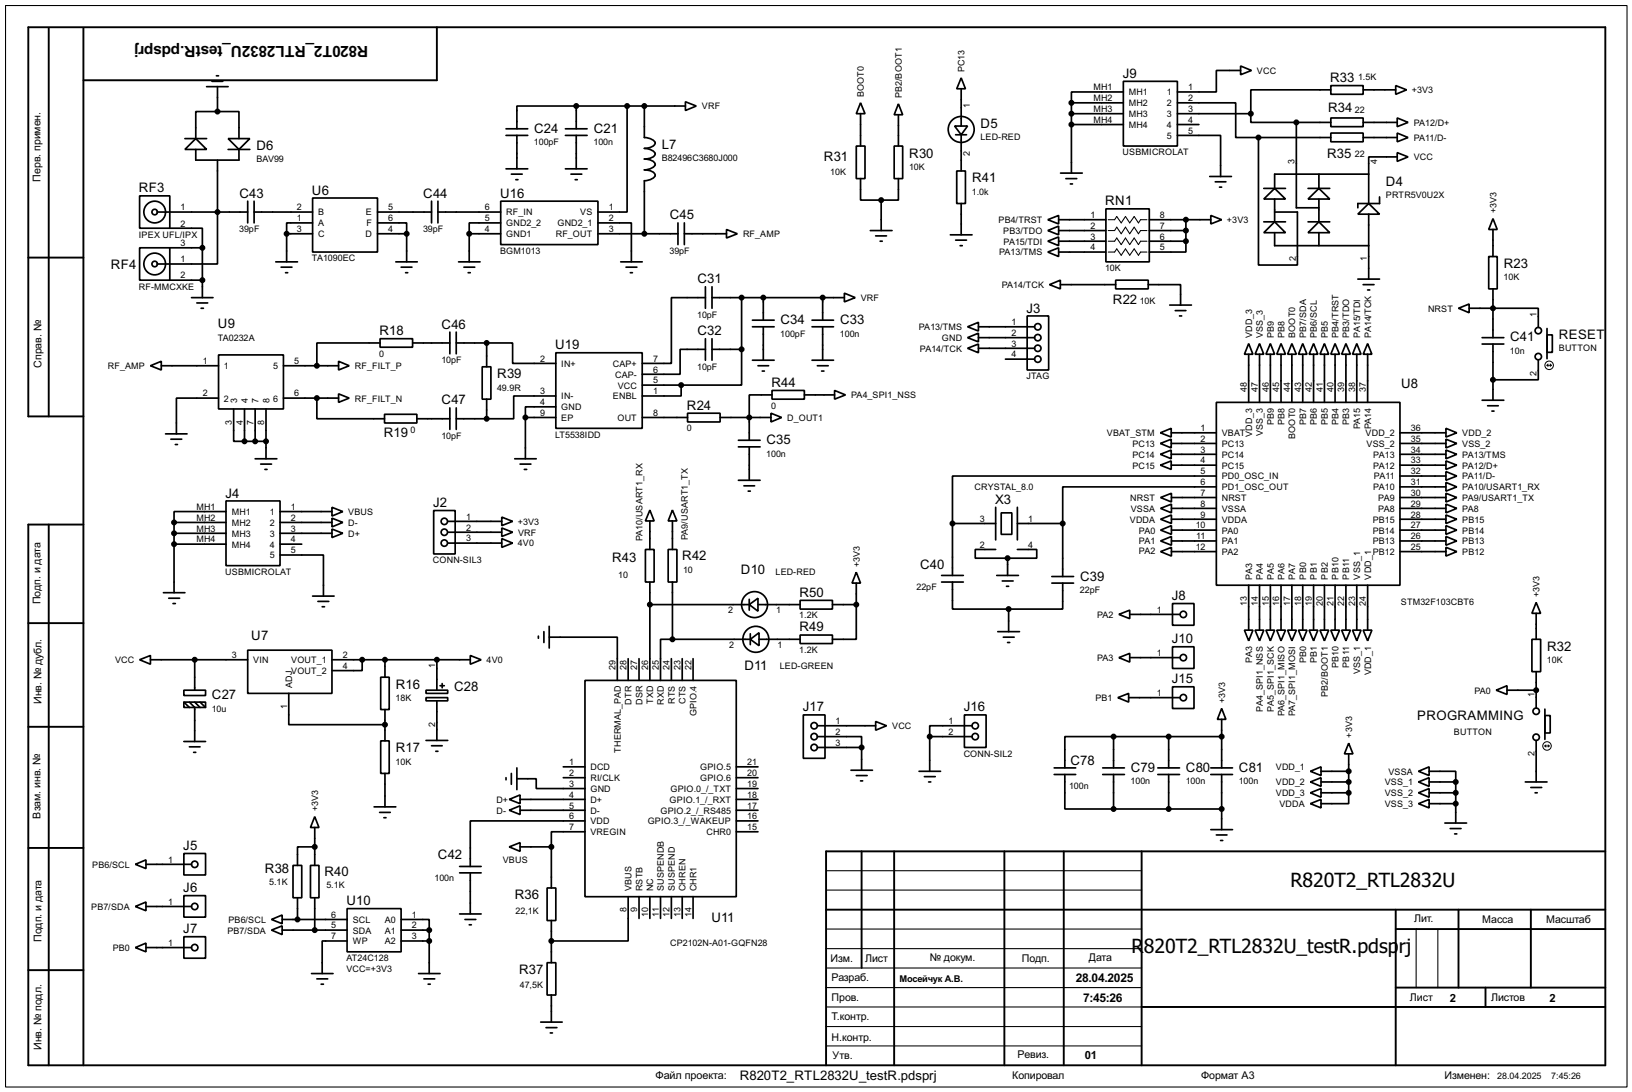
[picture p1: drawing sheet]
<svg xmlns="http://www.w3.org/2000/svg" width="383mm" height="256mm" viewBox="0 0 383 256" stroke-linecap="round" stroke-linejoin="round" font-family="sans-serif">
<g fill="none" stroke="#000" stroke-width=".25">
<path d="M1.3 1.3h381v254h-381zM260.4 51.6h1.5l.5-.7 1.1 1.5 1-1.5 1 1.5 1-1.5 1 1.5 .5-.8h1.5M260.4 54.2h1.5l.5-.8 1.1 1.5 1-1.5 1 1.5 1-1.5 1 1.5 .5-.7h1.5M260.4 56.7h1.5l.5-.8 1.1 1.6 1-1.6 1 1.6 1-1.6 1 1.6 .5-.8h1.5M260.4 59.2h1.5l.5-.7 1.1 1.5 1-1.5 1 1.5 1-1.5 1 1.5 .5-.8h1.5M194.1 218.2h74.2M194.1 209.1h74.2M194.1 204.5h74.2M332.8 218.2v13.8M337.9 218.2v13.8M194.1 222.8h74.2M194.1 232h74.2"/>
<path d="M194.1 236.5h74.2M194.1 227.4h74.2M194.1 241.1h74.2M194.1 245.7h74.2"/>
</g>
<g fill="none" stroke="#000" stroke-width=".45">
<path d="M11.5 6.7v91.1M19.6 6.7v243.5M102.7 6.4v12.5h-83.1M6.7 60.5h12.9M19.6 97.8h-12.9v-91.4h370.5v243.8h-370.5v-127h12.9M11.5 123.2v127M6.7 146.4h12.9M6.7 170.7h12.9M6.7 199.2h12.9M202.5 200v27.4M210.1 200v50.2M236 200v50.2"/>
<path d="M250 200v50.2M268.3 200v50.2M377.2 200h-183.1v50.2M194.1 213.7h183.1M328 213.7v36.5M328 218.2h49.2M342.7 213.7v18.3M359.7 213.7v18.3M6.7 227.9h12.9M268.3 236.5h108.9M328 232h49.2M349.1 232v4.5"/>
</g>
<g fill="none" stroke="#000" stroke-width=".4">
<path d="M49.8 19.1h2.6M50.9 17.8h.5M225.9 18.3l1 2.6h-2.1zM264 19.1h12.7v15.2h-12.7zM291.5 15.5l2.6 1.1-2.6 1zM291.5 16.6h-5.7v5h-9.1M43.5 32.6h5.1M46 32.6l2.6 2.5h-5.1zM46 35.1v2.5h10.2v-2.5M48.6 20.4h5M51.1 26.2h-5.1v6.4M51.1 26.2h5.1v6.4"/>
<path d="M51.1 37.6v24.4h-14.2M51.1 20.4v5.8M53.6 32.6h5.1l-2.5 2.5zM53.6 35.1h5.1M118.9 31.8h5.1M118.9 30.3h5.1M118.9 39.7h5.1M121.5 31.8v7.9M132.9 31.8h5.1M132.9 30.3h5.1M132.9 39.7h5.1M135.4 24.9h-13.9v5.4"/>
<path d="M135.4 24.9v5.4M135.4 31.8v7.9M135.4 24.9h25.7M147.4 24.9v24.9h-6.9M151.4 24.9v7.4a2.68 2.68 0 0 1 2.6 1.3 2.33 2.33 0 0 1-2.6 1.3 2.68 2.68 0 0 1 2.6 1.2 2.31 2.31 0 0 1-2.6 1.3 2.33 2.33 0 0 1 2.6 1.3 2.68 2.68 0 0 1-2.6 1.2 2.27 2.27 0 0 1 2.6 1.3 2.68 2.68 0 0 1-2.6 1.3v12.4M161.1 23.9l2.5 1-2.5 1.1zM201.2 34.3h2.1v7.7h-2.1zM202.2 24.2l1.1 2.5h-2.1zM202.2 26.7v7.6M210.1 34.3h2v7.7h-2zM211.1 24.4l1 2.6h-2zM211.1 27v7.3"/>
<path d="M224.3 29.6h3.1l-1.5 2.1zM224.6 31.7h2.5M225.9 20.9v8.7M225.9 31.7v8.5M251.8 24.2h12.2M251.8 24.2v16.5M251.8 26.7h12.2M251.8 29.3h12.2M264 21.6h-12.2v2.6M276.7 31.8h10.1v9.7M276.7 24.2h13.7v8.1h5.3M276.7 26.7h17.2"/>
<path d="M276.7 29.3h5M293.9 26.7v2.1h10.7M295.7 32.3v30h9.2v-12.5h-5.4M295.7 32.3h17M304.6 28.8h8.1M304.6 28.8v20h5.3M312.7 20.1h7.6v2.1h-7.6zM312.7 27.7h7.6v2.1h-7.6zM312.7 31.3h7.6v2h-7.6zM312.7 21.1h-18.8v5.6M320.3 21.1h7.7M320.3 28.8h8"/>
<path d="M320.3 32.3h8M328 20.1l2.5 1-2.5 1.1zM328.3 31.3l2.6 1-2.6 1zM328.3 27.7l2.6 1.1-2.6 1zM328.3 35.9l2.6 1-2.6 1zM328.3 36.9h-6.7v10.9M32.8 46h7.1v7.6h-7.1zM32.8 58.2h7.1v7.6h-7.1zM36.9 49.8h21.3M39.9 53.6h7.7v4.6M39.9 58.2h7.7M47.6 58.2v11.7"/>
<path d="M58.2 47.3v5.1M59.7 49.8h13.8M59.7 47.3v5.1M67.4 54.9h6.1M67.4 54.9v6.6M73.5 46.5h15.2v12.7h-15.2zM73.5 52.4h-6.1v2.5M88.7 52.4h6.9v2.5M88.7 49.8h12.7M88.7 54.9h6.9M95.6 54.9v6.6M101.4 47.3v5.1"/>
<path d="M102.9 49.8h14.8M102.9 47.3v5.1M110.3 54.9v6.6M110.3 54.9h7.4M117.7 47.3h22.8v10.2h-22.8zM117.7 52.4h-7.4v2.5M120.2 40.9h2.5M121.2 42.2h.5M134.2 40.9h2.5M135.2 42.2h.5M140.5 52.4h7.9v9.1M140.5 54.9h18.8"/>
<path d="M159.3 52.4v5.1M160.8 54.9h9.9M160.8 52.4v5.1M170.7 53.9l2.6 1-2.6 1zM202.2 42v5h4.9M204.5 54.2h5.1M205.8 55.4h2.5M206.8 56.7h.5M207.1 47v7.2M211.1 42v5h-4M223.3 55.2h5.1M224.6 56.4h2.5"/>
<path d="M224.8 40.2h2.1v7.6h-2.1zM225.6 57.7h.5M225.9 47.8v7.4M246.2 51.6l2.6-1v2zM246.2 56.7l2.6-1v2zM246.2 59.2l2.6-1v2.1zM246.2 54.2l2.6-1.1v2.1zM248.8 51.6h11.1M248.8 54.2h11.1M248.8 56.7h11.1M248.8 59.2h11.1M249.2 40.7h5.1"/>
<path d="M250.5 42h2.5M251.5 43.2h.5M259.9 49.1h10.2v12.4h-10.2zM270.1 51.6h14.4M270.1 54.2h8.6M270.1 56.7h8.6M278.7 56.7v2.5h-8.6M278.7 51.6v5.1M284.3 41.5h5.1M284.5 50.6l2.6 1-2.6 1zM285.6 42.7h2.5M286.6 44h.5"/>
<path d="M297 46.8l2.5-2.5 2.6 2.5zM297 52.1h5.1M297 44.3h5.1M299.5 52.1l2.6 2.6h-5.1zM299.5 46.8v5.1M299.5 54.7v3h22.1M307.4 46.8l2.5-2.5 2.6 2.5zM307.4 52.1h5.1M307.4 44.3h5.1M309.9 52.1l2.6 2.6h-5.1zM309.9 40.9v3.4M309.9 46.8v5.1"/>
<path d="M309.9 54.7v3M319.1 50.3l2.5-2.5 2.6 2.5zM321.6 50.3v15.3M321.6 40.9h-22.1v3.4M324.2 46.3v1.5h-5.1v1M350.8 51.4l1 2.5h-2zM350.8 53.9v6.4M39.9 65.8h7.7M45 69.9h5.1M46.3 71.2h2.5M47.3 72.4h.5M64.8 61.5h5.1"/>
<path d="M66.1 62.8h2.5M67.1 64.1h.5M89.3 79.6h7.7v2h-7.7zM93 61.5h5.1M94.3 62.8h2.5M95.3 64.1h.5M105.7 78v5.1M107.2 78v5.1M107.8 61.5h5M109 62.8h2.6M110 64.1h.5M145.9 61.5h5"/>
<path d="M147.1 62.8h2.6M148.1 64.1h.5M165.8 69.9h-8v15.5h-6.9M165.8 67.4v5M165.8 79.6v5M167.3 69.9h31.1M167.3 67.4v5M167.3 79.6v5M174.3 69.9v12.2M176.8 76.8h5.1M176.8 75.2h5.1M179.4 69.9v5.3"/>
<path d="M179.4 76.8v7.8M190.8 76.8h5.1M190.8 75.2h5.1M193.3 69.9v5.3M193.3 76.8v7.8M198.4 68.9l2.6 1-2.6 1zM227.4 76.8l2.5-1.1v2.1zM227.4 79.3l2.5-1v2zM229.9 76.8h13.2M229.9 79.3h13.2M241.4 74.2h5v12.7h-5zM246.6 66.9l2.6-1.1v2.1z"/>
<path d="M249.2 66.9h13M262.2 65.8h7.6v2.1h-7.6zM269.8 66.9h7.6v4.8M274.9 71.7h5.1M276.2 73h2.5M277.2 74.2h.5M319.1 65.6h5.1M320.3 66.9h2.6M321.4 68.1h.5M342.7 72.4l2.5-1v2.1zM345.2 72.4h16.3v4.5M348.3 79.3h5.1"/>
<path d="M349.8 60.3h2v7.6h-2zM350.8 67.9v11.4M363.5 78.7h1.3v4.1h-1.3zM363.5 77.2v7.1M35.4 85.9l2.5-1v2zM37.9 85.9h13.5M51.4 83.4h15.2v12.7h-15.2zM51.4 93.5h-9.9v8.4M54.9 96.1v7.6h2.6M57.5 96.1v7.6M60 96.1v7.6M62.5 96.1v11.7"/>
<path d="M66.6 85.9h13M66.6 93.5h13M74.5 93.5v4.9h15.9M79.6 84.9l2.5 1-2.5 1zM79.6 92.5l2.5 1-2.5 1zM89.3 80.6h-14.8v5.3M90.4 97.3h7.6v2.1h-7.6zM97 80.6h8.7M98 98.4h7.7M105.7 95.8v5.1M107.2 80.6h7.2M107.2 98.4h7.2"/>
<path d="M107.2 95.8v5.1M113.3 86.2h2.1v7.6h-2.1zM114.4 80.6h6.1v4.8h10.1M114.4 80.6v5.6M114.4 93.8v4.6M123.5 98.1h7.1M123.5 98.1v9.7M130.6 82.9h20.3v17.7h-20.3zM130.6 93h-9.9v5.4h-6.3M130.6 95.6h-7.1v2.5M150.9 90.5h9.2M150.9 98.1h10.7"/>
<path d="M160.1 90.5v2.5h-9.2M161.6 97.1h7.6v2h-7.6zM165.8 82.1h-6v5.8h-8.9M167.3 82.1h7M169.2 98.1h12M174.3 82.1v8.4h-14.2M176.8 84.6h5.1M178.1 85.9h2.5M179.1 87.2h.5M181.2 97.1l2.5 1-2.5 1zM181.4 91.7h7.6v2.1h-7.6zM181.4 92.8h-5.3v10.6"/>
<path d="M189 92.8h7.1M190.8 84.6h5.1M192.1 85.9h2.5M193.1 87.2h.5M196.1 91.7l2.6 1.1-2.6 1zM227.4 81.8l2.5-1v2.1zM229.9 81.8h13.2M236.3 84.4h6.8M285.8 94.5h43.2v43h-43.2zM293.4 80.7l1 2.5h-2zM293.4 83.2v11.3M296 80.7l1 2.5h-2.1z"/>
<path d="M296 83.2v11.3M298.5 80.7l1 2.5h-2zM298.5 83.2v11.3M301 80.7l1.1 2.5h-2.1zM301 83.2v11.3M303.6 80.7l1 2.5h-2zM303.6 83.2v11.3M306.1 80.7l1 2.5h-2zM306.1 83.2v11.3M308.7 80.7l1 2.5h-2.1zM308.7 83.2v11.3M311.2 80.7l1 2.5h-2z"/>
<path d="M311.2 83.2v11.3M313.7 80.7l1.1 2.5h-2.1zM313.7 83.2v11.3M316.3 80.7l1 2.5h-2zM316.3 83.2v11.3M318.8 80.7l1 2.5h-2zM318.8 83.2v11.3M321.4 80.7l1 2.5h-2.1zM321.4 83.2v11.3M348.3 80.8h5.1M348.3 94h5.1M349.6 95.3h2.5"/>
<path d="M350.6 96.6h.5M350.8 80.8v13.2M361.5 84.5v4.7h-10.7M38.9 101.9h5.1M40.2 103.2h2.5M41.2 104.4h.5M53.1 117.7h12.7v15.2h-12.7zM57.5 103.7h5M60 107.8h5.1M61.3 109h2.5M62.3 110.3h.5M78 119.2l2.6 1-2.6 1z"/>
<path d="M101.9 119.9h5.1v10.2h-5.1zM121 107.8h5M122.2 109h2.6M123.2 110.3h.6M152.7 119.8l1 2.6h-2zM158 119.8l1.1 2.6h-2.1zM173.5 105h5.1M173.5 103.4h5.1M173.5 112.8h5.1M174.8 114.1h2.5M175.8 115.4h.5M176.1 105v7.8"/>
<path d="M234 119.2v7.6M239.1 119.2v7.6M272.7 101.7l2.5-1.1v2.1zM272.7 104.2l2.5-1v2zM272.7 106.7l2.5-1v2.1zM272.7 109.3l2.5-1v2zM272.7 116.9l2.6-1v2zM272.7 119.4l2.6-1v2.1zM275.2 101.7h10.6M275.2 104.2h10.6M275.2 106.7h10.6M275.2 109.3h10.6"/>
<path d="M275.3 116.9h10.5M275.3 119.4h10.5M285.8 111.8h-62v11.2M285.8 114.4h-36.1v8.6M329 101.7h10.8M329 104.2h10.8M329 116.9h10.8M329 119.4h10.8M329 106.7h10.8M329 109.3h10.8M329 111.8h10.8M329 114.4h10.8"/>
<path d="M339.8 100.6l2.5 1.1-2.5 1zM339.8 103.2l2.5 1-2.5 1zM339.8 105.7l2.5 1-2.5 1.1zM339.8 108.3l2.5 1-2.5 1zM339.8 110.8l2.5 1-2.5 1zM339.8 113.3l2.5 1.1-2.5 1zM339.8 115.9l2.5 1-2.5 1zM339.8 118.4l2.5 1-2.5 1.1zM38.4 139.2h5.1M40.9 122.7h12.2M40.9 122.7v16.5M40.9 125.3h12.2"/>
<path d="M40.9 127.8h12.2M53.1 120.2h-12.2v2.5M65.8 130.4h10.2v9.6M65.8 122.7h12.2M65.8 125.3h12.2M65.8 127.8h5.1M65.8 120.2h12.2M78 124.3l2.6 1-2.6 1zM78 121.7l2.6 1-2.6 1.1zM105.2 122.5h12.7M105.2 125h12.7M105.2 127.6h12.7"/>
<path d="M117.9 121.5l2.6 1-2.6 1zM117.9 124l2.6 1-2.6 1zM117.9 126.5l2.6 1.1-2.6 1zM151.7 129.1h2v7.6h-2zM152.7 122.4v6.7M152.7 136.7v23.1M157 129.1h2.1v7.6h-2.1zM158 122.4v6.7M158 136.7v13.5M201.2 134.4l1 2.6h-2zM201.2 137v5M221.3 135.2h5.1"/>
<path d="M221.3 136.7h5.1M223.8 136.7v6.4h13.2M223.8 123v12.2M223.8 123h10.2M234 129.1h-4.8v2h7.6M234.2 135.2h5.1M235.3 120.5h2.5v5h-2.5zM235.5 136.5h2.6M236.5 137.7h.5M236.8 131.1v4.1M239.1 129.1h4.5v2h-6.8M239.1 123h10.6"/>
<path d="M247.2 135.4h5.1M247.2 137h5.1M249.7 137v6.1h-12.7M249.7 123v12.4M272.7 122l2.6-1v2zM272.7 124.5l2.6-1v2zM272.7 127.1l2.6-1.1v2.1zM272.7 129.6l2.6-1v2zM275.3 122h10.5M275.3 124.5h10.5M275.3 127.1h10.5M275.3 129.6h10.5"/>
<path d="M293.4 137.5v10.5M296 137.5v10.5M298.5 137.5v10.5M301 137.5v10.5M303.6 137.5v10.5M306.1 137.5v10.5M308.7 137.5v10.5M311.2 137.5v10.5M313.7 137.5v10.5M316.3 137.5v10.5M318.8 137.5v10.5M321.4 137.5v10.5"/>
<path d="M329 122h10.8M329 124.5h10.8M329 127.1h10.8M329 129.6h10.8M339.8 121l2.5 1-2.5 1zM339.8 123.5l2.5 1-2.5 1zM339.8 126l2.5 1.1-2.5 1zM339.8 128.6l2.5 1-2.5 1zM32.8 155l2.6-1v2zM35.4 155h22.8M39.7 140.5h2.5M40.7 141.8h.5"/>
<path d="M45.8 155v7.1M58.2 152.7h19.8v10.2h-19.8zM73.5 140h5M74.7 141.3h2.6M75.7 142.5h.6M78 155h32.5M85.1 155v2.5h-7.1M89.5 159.1h2v7.6h-2zM90.5 155v4.1M102.7 155v7.1M110.5 154l2.6 1-2.6 1zM126.5 149.4v.5"/>
<path d="M127.8 148.4v2.5M129.1 149.7h16v10.1M129.1 147.1v5.1M137.5 159.8h35.5v50.8h-35.5zM147.6 154.7v5.1M150.2 154.7v5.1M152.7 142h23.4M157.8 154.7v5.1M158 150.2h-2.8v9.6M158 150.2h18.3M160.3 154.7v5.1M162.9 154.7v5.1"/>
<path d="M176.1 142l2-1.5v3.1zM176.1 140.8v2.5M176.3 150.2l2.1-1.6v3.1zM176.3 148.9v2.5M178.1 142h9.9M178.4 150.2h9.6M188 141h7.6v2.1h-7.6zM188 149.2h7.6v2h-7.6zM195.6 142h5.6M201.2 142v8.2h-5.6M234.5 148.4h5.1M235.8 149.7h2.5"/>
<path d="M236.8 150.9h.5M237 143.1v5.3M262.9 154.5l2.6-1v2zM262.9 144.3l2.6-1v2zM265.5 144.3h11.8M265.5 154.5h11.8M275.5 141.8h5.1v5.1h-5.1zM275.5 151.9h5.1v5.1h-5.1zM292.4 148h2l-1 2.5zM294.9 148h2.1l-1 2.5zM297.5 148h2l-1 2.5zM300 148h2.1l-1.1 2.5z"/>
<path d="M302.6 148h2l-1 2.5zM305.1 148h2l-1 2.5zM307.6 148h2.1l-1 2.5zM310.2 148h2l-1 2.5zM312.7 148h2.1l-1.1 2.5zM315.3 148h2l-1 2.5zM317.8 148h2l-1 2.5zM320.3 148h2.1l-1 2.5zM360 150.2h2v7.6h-2zM361 141.5l1 2.6h-2zM361 144.1v6.1M361 157.8v8.5"/>
<path d="M43.2 162.1h5.1v1.3h-5.1zM43.2 164.9h5.1v1.3h-5.1zM43.2 164.9l1.3 1.3M43.2 174.2h5.1M44.5 164.9l1.3 1.3v8M44.5 175.4h2.5M45.5 176.7h.5M45.8 164.9l1.2 1.3M47 164.9l1.3 1.3M67.9 162.9v7.3h22.6M89.5 174h2v7.7h-2zM90.5 166.7v7.3"/>
<path d="M100.1 162.1h5.1v.8h-5.1zM100.1 163.9h5.1v.7h-5.1zM100.1 173.9h5.1M101.4 175.2h2.5M102.4 176.5h.5M102.7 164.6v9.3M103.4 161.1h1M103.9 160.6v1M188.8 167.9h5.1v10.2h-5.1zM192.1 173h10.4v2.6M192.1 175.6h10.4M192.1 170.5h13.7"/>
<path d="M202.5 175.6v5.3M205.8 169.5l2.5 1-2.5 1zM218.5 173v8.2M218.5 173h9.9M226.6 167.9h5.1v7.7h-5.1zM228.4 170.5h-9.9v2.5M261.7 173h-11.5v7.4M261.7 173h25.4M261.7 173v7.4M262.7 163.9l2.5-1v2zM265.2 163.9h12.1M274.6 173v7.4"/>
<path d="M275.5 161.3h5.1v5.1h-5.1zM287.1 166.4l1 2.6h-2zM287.1 169v11.4M316.9 174.6l1 2.5h-2zM316.9 177.1v9.1M351.6 162.1l2.5-1v2zM354.1 162.1h6.9M361 173.9v9.8M363 168.1h1.3v4.1h-1.3zM363 166.6v7.1M74 191.8l1 2.6h-2zM74 198.9h-4.1v4.4"/>
<path d="M74 194.4v8.9M87.9 189.5h5.1M89.2 190.8h2.5M90.2 192.1h.5M90.5 181.7v7.8M118.9 182.7v.5M119.7 187.8l2.5-1.1v2.1zM119.7 190.3l2.5-1v2zM119.7 198.9l2.5-1v2.1zM120.2 181.7v2.5M121.5 182.9h4.5v2.3h11.5M121.5 180.4v5.1"/>
<path d="M122.2 187.8h15.3M122.2 190.3h15.3M122.2 198.9h7.4M129.6 198.9v9.7M132.4 180.1h5.1M132.4 182.7h5.1M137.5 195.4h-7.9v3.5M137.5 192.8h-27v10.7M173 187.8h5.1M173 190.3h5.1M173 180.1h5.1M173 182.7h5.1"/>
<path d="M173 185.2h5.1M173 192.8h5.1M173 195.4h5.1M200 180.9h5M201.2 182.2h2.6M202.2 183.4h.5M216 181.2h5M217.2 182.4h2.6M218.2 183.7h.5M247.7 180.4h5.1M247.7 181.9h5.1M250.2 181.9v8.1h11.5"/>
<path d="M259.1 180.4h5.1M259.1 181.9h5.1M261.7 181.9v8.1M261.7 190h25.4M272.1 180.4h5.1M272.1 181.9h5.1M274.6 181.9v8.1M284.5 180.4h5.1M284.5 181.9h5.1M284.5 194.9h5.1M285.8 196.1h2.5M286.8 197.4h.5"/>
<path d="M287.1 181.9v13M307.9 181.2l2.5-1.1v2.1zM307.9 183.7l2.5-1v2zM307.9 186.2l2.5-1v2.1zM307.9 188.8l2.5-1v2zM310.4 183.7h6.5M310.4 186.2h6.5M310.4 181.2h6.5M316.9 186.2v2.6h-6.5M333.3 183.7l2.5-1v2zM333.3 186.2l2.5-1v2.1zM333.3 188.8l2.5-1v2z"/>
<path d="M333.3 181.2l2.5-1.1v2.1zM335.8 181.2h6.3v2.5M335.8 183.7h6.3M335.8 186.2h6.3M335.8 188.8h6.3M339.5 193.3h5.1M340.8 194.6h2.5M341.8 195.9h.5M342.1 183.7v9.6M358.4 183.7h5.1M359.7 185h2.6M360.7 186.2h.5"/>
<path d="M31.8 212.9l2.5-1v2zM31.8 203l2.5-1v2zM34.3 203h10.7M34.3 212.9h10.7M43.2 200.5h5.1v5h-5.1zM43.2 210.4h5.1v5h-5.1zM63.8 216l2.5-1.1v2.1zM63.8 218.5l2.5-1v2zM66.3 218.5h15.3M66.3 216h15.3M68.9 203.3h2v7.6h-2zM69.9 210.9v5.1"/>
<path d="M73 203.3h2v7.6h-2zM74 210.9v7.6M81.6 213.4h12.7v10.2h-12.7zM94.3 216h6.6v2.5M94.3 218.5h6.6M100.9 218.5v10.2M108 203.5h5.1M108 205h5.1M108 214.7h5.1M109.3 216h2.5M110.3 217.2h.5M110.5 205v9.7"/>
<path d="M128.6 208.6h2v7.6h-2zM129.6 216.2v9.9M147.6 210.6v10.4h-18M150.2 210.6v5.1M152.7 210.6v5.1M155.2 210.6v5.1M157.8 210.6v5.1M160.3 210.6v5.1M162.9 210.6v5.1M31.8 222.6l2.5-1.1v2.1zM34.3 222.6h10.7M43.2 220h5.1v5.1h-5.1z"/>
<path d="M73.2 228.7h5.1M74.5 229.9h2.5M75.5 231.2h.5M81.6 221h-5.9v7.7M94.3 221h6.6M98.4 228.7h5M99.6 229.9h2.6M100.6 231.2h.5M128.6 226.1h2v7.6h-2zM129.6 233.7v6.4M127.1 240.1h5M128.3 241.4h2.6"/>
<path d="M129.3 242.6h.5"/>
<circle cx="225.8" cy="30.4" r="3.1"/>
<circle cx="36.3" cy="49.8" r="2.55"/>
<circle cx="36.3" cy="49.8" r=".65"/>
<circle cx="36.3" cy="62" r="2.55"/>
<circle cx="36.3" cy="62" r=".65"/>
<circle cx="243.8" cy="79.3" r=".75"/>
<circle cx="243.8" cy="76.8" r=".75"/>
<circle cx="361.4" cy="77.7" r=".75"/>
<circle cx="243.8" cy="84.4" r=".75"/>
<circle cx="243.8" cy="81.8" r=".75"/>
<circle cx="361.4" cy="83.8" r=".75"/>
<circle cx="104.4" cy="127.6" r=".75"/>
<circle cx="104.4" cy="122.5" r=".75"/>
<circle cx="104.4" cy="125" r=".75"/>
<circle cx="177.3" cy="142" r="3.1"/>
<circle cx="177.6" cy="150.2" r="3.1"/>
<circle cx="278" cy="144.3" r=".75"/>
<circle cx="278" cy="154.5" r=".75"/>
<circle cx="191.3" cy="170.5" r=".75"/>
<circle cx="191.3" cy="175.6" r=".75"/>
<circle cx="191.3" cy="173" r=".75"/>
<circle cx="229.1" cy="173" r=".75"/>
<circle cx="229.1" cy="170.5" r=".75"/>
<circle cx="278" cy="163.9" r=".75"/>
<circle cx="360.9" cy="173.2" r=".75"/>
<circle cx="360.9" cy="167.1" r=".75"/>
<circle cx="45.7" cy="203" r=".75"/>
<circle cx="45.7" cy="212.9" r=".75"/>
<circle cx="45.7" cy="222.6" r=".75"/>
</g>
<g fill="#000" stroke="#000" stroke-width=".4">
<circle cx="51.1" cy="26.2" r=".5"/>
<circle cx="135.4" cy="24.9" r=".5"/>
<circle cx="147.3" cy="24.9" r=".5"/>
<circle cx="151.4" cy="24.9" r=".5"/>
<circle cx="251.7" cy="24.2" r=".5"/>
<circle cx="251.7" cy="29.3" r=".5"/>
<circle cx="251.7" cy="26.7" r=".5"/>
<circle cx="293.9" cy="26.7" r=".5"/>
<circle cx="295.7" cy="32.3" r=".5"/>
<circle cx="304.6" cy="28.8" r=".5"/>
<circle cx="47.5" cy="58.2" r=".5"/>
<circle cx="51.1" cy="49.8" r=".5"/>
<circle cx="67.3" cy="54.9" r=".5"/>
<circle cx="95.5" cy="54.9" r=".5"/>
<circle cx="110.2" cy="54.9" r=".5"/>
<circle cx="151.4" cy="54.9" r=".5"/>
<circle cx="207" cy="47" r=".5"/>
<circle cx="278.6" cy="54.2" r=".5"/>
<circle cx="278.6" cy="56.7" r=".5"/>
<circle cx="278.6" cy="51.6" r=".5"/>
<circle cx="47.5" cy="65.8" r=".5"/>
<circle cx="174.2" cy="69.9" r=".5"/>
<circle cx="179.3" cy="69.9" r=".5"/>
<circle cx="193.3" cy="69.9" r=".5"/>
<circle cx="350.8" cy="72.4" r=".5"/>
<circle cx="74.4" cy="85.9" r=".5"/>
<circle cx="74.4" cy="93.5" r=".5"/>
<circle cx="114.3" cy="98.4" r=".5"/>
<circle cx="114.3" cy="80.6" r=".5"/>
<circle cx="123.4" cy="98.1" r=".5"/>
<circle cx="160" cy="90.5" r=".5"/>
<circle cx="174.2" cy="82.1" r=".5"/>
<circle cx="176" cy="98.1" r=".5"/>
<circle cx="350.8" cy="89.2" r=".5"/>
<circle cx="57.4" cy="103.7" r=".5"/>
<circle cx="59.9" cy="103.7" r=".5"/>
<circle cx="62.5" cy="103.7" r=".5"/>
<circle cx="40.9" cy="127.8" r=".5"/>
<circle cx="40.9" cy="122.7" r=".5"/>
<circle cx="40.9" cy="125.3" r=".5"/>
<circle cx="223.8" cy="123" r=".5"/>
<circle cx="236.7" cy="131.1" r=".5"/>
<circle cx="249.7" cy="123" r=".5"/>
<circle cx="45.7" cy="155" r=".5"/>
<circle cx="85.1" cy="155" r=".5"/>
<circle cx="90.4" cy="155" r=".5"/>
<circle cx="102.6" cy="155" r=".5"/>
<circle cx="152.7" cy="142" r=".5"/>
<circle cx="158" cy="150.2" r=".5"/>
<circle cx="201.2" cy="142" r=".5"/>
<circle cx="237" cy="143.1" r=".5"/>
<circle cx="90.4" cy="170.2" r=".5"/>
<circle cx="202.4" cy="175.6" r=".5"/>
<circle cx="218.4" cy="173" r=".5"/>
<circle cx="261.6" cy="173" r=".5"/>
<circle cx="274.6" cy="173" r=".5"/>
<circle cx="287" cy="173" r=".5"/>
<circle cx="360.9" cy="162.1" r=".5"/>
<circle cx="73.9" cy="198.9" r=".5"/>
<circle cx="129.5" cy="198.9" r=".5"/>
<circle cx="261.6" cy="190" r=".5"/>
<circle cx="274.6" cy="190" r=".5"/>
<circle cx="287" cy="190" r=".5"/>
<circle cx="316.9" cy="186.2" r=".5"/>
<circle cx="316.9" cy="183.7" r=".5"/>
<circle cx="316.9" cy="181.2" r=".5"/>
<circle cx="342" cy="183.7" r=".5"/>
<circle cx="342" cy="186.2" r=".5"/>
<circle cx="342" cy="188.8" r=".5"/>
<circle cx="69.9" cy="216" r=".5"/>
<circle cx="73.9" cy="218.5" r=".5"/>
<circle cx="100.8" cy="218.5" r=".5"/>
<circle cx="100.8" cy="221" r=".5"/>
<circle cx="129.5" cy="221" r=".5"/>
</g>
<g fill="none" stroke="#000" stroke-width=".23">
<path d="M363.5 85.8h1M363.5 85.8l.3 .3M363.8 85.5l-.3 .3M364.3 85.5l.2 .3M364.5 85.8l-.2 .3M363 175.2h1M363 175.2l.3 .3M363.3 175l-.3 .2M363.8 175l.2 .2M364 175.2l-.2 .3"/>
<circle cx="364" cy="85.8" r="1"/>
<circle cx="363.5" cy="175.2" r="1"/>
</g>
<g font-size="5.6">
<text x="303.2" y="208.3">R820T2_RTL2832U</text>
<text x="265.9" y="223.8">R</text>
<text x="268.8" y="223.8">820T2_RTL2832U_testR.pdsp</text>
<text x="328.7" y="223.8">rj</text>
</g>
<text font-size="4.1" x="86.5" y="10.8" transform="rotate(-180 86.5 10.8)">R820T2_RTL2832U_testR.pdsprj</text>
<g font-size="3.5">
<text x="263.8" y="18.3">J9</text>
<text x="312.6" y="19.3">R33</text>
<text x="312.1" y="26.4">R34</text>
<text x="60.3" y="35.3">D6</text>
<text x="125.5" y="31.1">C24</text>
<text x="139.5" y="31.1">C21</text>
<text x="155.5" y="35">L7</text>
<text x="230.4" y="30">D5</text>
<text x="193.6" y="37.8">R31</text>
<text x="213.7" y="37">R30</text>
<text x="311.8" y="37">R35</text>
<text x="32.7" y="45.2">RF3</text>
<text x="56.3" y="46.5">C43</text>
<text x="73.3" y="45.7">U6</text>
<text x="99.5" y="46.5">C44</text>
<text x="117.5" y="46.5">U16</text>
<text x="228.4" y="42.9">R41</text>
<text x="325.7" y="43.6">D4</text>
<text x="157.4" y="51.5">C45</text>
<text x="259.7" y="48.3">RN1</text>
<text x="26.1" y="63.3">RF4</text>
<text x="353.4" y="62.9">R23</text>
<text x="163.9" y="66.6">C31</text>
<text x="261.5" y="71.3">R22</text>
<text x="51.2" y="77.2">U9</text>
<text x="103.8" y="77.2">C46</text>
<text x="183.4" y="76.2">C34</text>
<text x="197.4" y="76.2">C33</text>
<text x="241.2" y="73.4">J3</text>
<text x="89.2" y="78.8">R18</text>
<text x="130.5" y="82.1">U19</text>
<text x="163.9" y="78.8">C32</text>
<text x="354.9" y="80.2">C41</text>
<text x="366.3" y="79.6">RESET</text>
<text x="116.9" y="88.9">R39</text>
<text x="103.8" y="95">C47</text>
<text x="181.3" y="90.9">R44</text>
<text x="329.2" y="91.2">U8</text>
<text x="161.4" y="96.3">R24</text>
<text x="90.2" y="102.6">R19</text>
<text x="180.1" y="104.4">C35</text>
<text x="53" y="116.9">J4</text>
<text x="101.8" y="119.1">J2</text>
<text x="233.8" y="118.4">X3</text>
<text x="160.3" y="131.5">R42</text>
<text x="143.8" y="132">R43</text>
<text x="174.1" y="134.9">D10</text>
<text x="216.2" y="133.6">C40</text>
<text x="253.8" y="136.4">C39</text>
<text x="187.9" y="140.2">R50</text>
<text x="275.4" y="141">J8</text>
<text x="187.9" y="148.3">R49</text>
<text x="59.1" y="150.3">U7</text>
<text x="275.4" y="151.1">J10</text>
<text x="363.5" y="152.9">R32</text>
<text x="93" y="161.8">R16</text>
<text x="174.9" y="157.5">D11</text>
<text x="275.4" y="160.5">J15</text>
<text x="49.8" y="164.3">C27</text>
<text x="106.7" y="162.3">C28</text>
<text x="188.6" y="167.1">J17</text>
<text x="226.5" y="167.1">J16</text>
<text x="333" y="169">PROGRAMMING</text>
<text x="93" y="176.7">R17</text>
<text x="251.5" y="179.8">C78</text>
<text x="265.7" y="181.3">C79</text>
<text x="278.7" y="181.3">C80</text>
<text x="291.1" y="181.3">C81</text>
<text x="43.1" y="199.7">J5</text>
<text x="102.9" y="201.9">C42</text>
<text x="43.1" y="209.6">J6</text>
<text x="62.3" y="205.2">R38</text>
<text x="76.3" y="205.7">R40</text>
<text x="81.4" y="212.6">U10</text>
<text x="121" y="211.3">R36</text>
<text x="43.1" y="219.2">J7</text>
<text x="167.2" y="216.7">U11</text>
<text x="122" y="228.8">R37</text>
<text x="173.8" y="253.6">R820T2_RTL2832U_testR.pdsprj</text>
</g>
<g font-size="3.2">
<text x="252.8" y="230.7">28.04.2025</text>
<text x="254.5" y="235.4">7:45:26</text>
</g>
<g font-size="3">
<text x="340.7" y="235.4">2</text>
<text x="364.1" y="235.4">2</text>
<text x="254.9" y="248.8">01</text>
</g>
<text font-size="2.9" x="154" y="253.5">Файл проекта:</text>
<g font-size="2.8">
<text x="9.5" y="42.7" transform="rotate(-90 9.5 42.7)">Перв. примен.</text>
<text x="9.7" y="86.4" transform="rotate(-90 9.7 86.4)">Справ. №</text>
<text x="9.5" y="142" transform="rotate(-90 9.5 142)">Подп. и дата</text>
<text x="9.7" y="165.4" transform="rotate(-90 9.7 165.4)">Инв. № дубл.</text>
<text x="9.5" y="192.3" transform="rotate(-90 9.5 192.3)">Взам. инв. №</text>
<text x="9.8" y="221.2" transform="rotate(-90 9.8 221.2)">Подп. и дата</text>
<text x="332.3" y="216.5">Лит.</text>
<text x="348.3" y="216.8">Масса</text>
<text x="363.3" y="216.8">Масштаб</text>
<text x="195.1" y="225.9">Изм.</text>
<text x="203.3" y="225.9">Лист</text>
<text x="218.5" y="225.7">№ докум.</text>
<text x="240.1" y="225.9">Подп.</text>
<text x="255.8" y="225.7">Дата</text>
<text x="195.4" y="230.5">Разраб.</text>
<text x="195.4" y="235.1">Пров.</text>
<text x="195.4" y="239.6">Т.контр.</text>
<text x="331.3" y="235.1">Лист</text>
<text x="350.3" y="235.1">Листов</text>
<text x="195.4" y="244.5">Н.контр.</text>
<text x="9.8" y="246.6" transform="rotate(-90 9.8 246.6)">Инв. № подл.</text>
<text x="195.6" y="248.8">Утв.</text>
<text x="239.1" y="248.5">Ревиз.</text>
<text x="237.8" y="253.5">Копировал</text>
<text x="282.2" y="253.5">Формат А3</text>
<text x="339.4" y="253.5">Изменен:</text>
</g>
<text font-size="2.5" x="211.4" y="230.6">Мосейчук А.В.</text>
<g font-size="2.4">
<text x="226.7" y="17" transform="rotate(-90 226.7 17)">PC13</text>
<text x="295.3" y="17.3">VCC</text>
<text x="203" y="22.9" transform="rotate(-90 203 22.9)">BOOT0</text>
<text x="211.9" y="23.1" transform="rotate(-90 211.9 23.1)">PB2/BOOT1</text>
<text x="256.9" y="21.2">MH1</text>
<text x="256.9" y="23.7">MH2</text>
<text x="265.2" y="22.4">MH1</text>
<text x="274.2" y="22.4">1</text>
<text x="279.2" y="21.2">1</text>
<text x="279.2" y="23.7">2</text>
<text x="319.1" y="18.7">1.5K</text>
<text x="331.8" y="21.9">+3V3</text>
<text x="164.9" y="25.7">VRF</text>
<text x="227.9" y="25.3" transform="rotate(-90 227.9 25.3)">1</text>
<text x="256.9" y="26.3">MH3</text>
<text x="256.9" y="28.9">MH4</text>
<text x="265.2" y="25">MH2</text>
<text x="265.2" y="27.5">MH3</text>
<text x="274.2" y="25">2</text>
<text x="274.2" y="27.5">3</text>
<text x="279.2" y="26.3">3</text>
<text x="279.2" y="28.9">4</text>
<text x="318.4" y="26.6">22</text>
<text x="332.2" y="29.6">PA12/D+</text>
<text x="125.5" y="34.1">100pF</text>
<text x="139.5" y="34.1">100n</text>
<text x="230.4" y="33">LED-RED</text>
<text x="265.2" y="30">MH4</text>
<text x="274.2" y="30">4</text>
<text x="274.2" y="32.6">5</text>
<text x="279.2" y="31.4">5</text>
<text x="332.2" y="33.1">PA11/D-</text>
<text x="60.2" y="38.1">BAV99</text>
<text x="155.5" y="37.9">B82496C3680J000</text>
<text x="195.1" y="41.2">10K</text>
<text x="213.6" y="39.9">10K</text>
<text x="227.9" y="36.6" transform="rotate(-90 227.9 36.6)">2</text>
<text x="263.8" y="36.5">USBMICROLAT</text>
<text x="304.2" y="38.4" transform="rotate(-90 304.2 38.4)">3</text>
<text x="318.4" y="36.8">22</text>
<text x="323.6" y="38.4" transform="rotate(-90 323.6 38.4)">4</text>
<text x="332.2" y="37.7">VCC</text>
<text x="228.4" y="45.8">1.0k</text>
<text x="325.6" y="46.6">PRTR5V0U2X</text>
<text x="42.5" y="49.4">1</text>
<text x="42.5" y="53.2">2</text>
<text x="69.8" y="52">1</text>
<text x="69.8" y="49.4">2</text>
<text x="74.7" y="53.2">A</text>
<text x="74.7" y="50.6">B</text>
<text x="86" y="50.6">E</text>
<text x="86.1" y="53.2">F</text>
<text x="91.2" y="49.4">5</text>
<text x="91.2" y="52">6</text>
<text x="114" y="49.4">6</text>
<text x="114" y="52">5</text>
<text x="118.9" y="50.6">RF_IN</text>
<text x="118.9" y="53.2">GND2_2</text>
<text x="131" y="53.2">GND2_1</text>
<text x="136.3" y="50.6">VS</text>
<text x="143.1" y="49.4">1</text>
<text x="143.1" y="52">2</text>
<text x="234.6" y="52.4">PB4/TRST</text>
<text x="256.2" y="51.2">1</text>
<text x="256.2" y="53.7">2</text>
<text x="272.6" y="51.2">8</text>
<text x="272.6" y="53.7">7</text>
<text x="288.3" y="52.4">+3V3</text>
<text x="351.6" y="50.1" transform="rotate(-90 351.6 50.1)">+3V3</text>
<text x="32.6" y="55.8">IPEX UFL/IPX</text>
<text x="42.5" y="57.8">3</text>
<text x="56.2" y="54.6">39pF</text>
<text x="69.8" y="54.5">3</text>
<text x="74.7" y="55.7">C</text>
<text x="85.9" y="55.7">D</text>
<text x="91.2" y="54.5">4</text>
<text x="99.4" y="54.6">39pF</text>
<text x="114" y="54.5">4</text>
<text x="117.5" y="59.6">BGM1013</text>
<text x="118.9" y="55.7">GND1</text>
<text x="130.6" y="55.7">RF_OUT</text>
<text x="143.1" y="54.5">3</text>
<text x="157.3" y="59.6">39pF</text>
<text x="174.6" y="55.7">RF_AMP</text>
<text x="234.7" y="60">PA13/TMS</text>
<text x="235.7" y="55">PB3/TDO</text>
<text x="235.8" y="57.5">PA15/TDI</text>
<text x="256.2" y="56.3">3</text>
<text x="256.2" y="58.8">4</text>
<text x="272.6" y="56.3">6</text>
<text x="272.6" y="58.8">5</text>
<text x="42.5" y="61.6">1</text>
<text x="42.5" y="65.4">2</text>
<text x="73.3" y="61.4">TA1090EC</text>
<text x="259.7" y="63.7">10K</text>
<text x="304.5" y="61.4" transform="rotate(-90 304.5 61.4)">2</text>
<text x="321.2" y="61.4" transform="rotate(-90 321.2 61.4)">1</text>
<text x="353.3" y="65.9">10K</text>
<text x="32.6" y="68">RF-MMCXKE</text>
<text x="202.2" y="70.7">VRF</text>
<text x="235.4" y="67.7">PA14/TCK</text>
<text x="267.8" y="71.3">10K</text>
<text x="163.8" y="74.6">10pF</text>
<text x="215.9" y="77.6">PA13/TMS</text>
<text x="237.7" y="76.4">1</text>
<text x="335.5" y="73.2">NRST</text>
<text x="361.1" y="74.4" transform="rotate(-90 361.1 74.4)">1</text>
<text x="51.2" y="80.1">TA0232A</text>
<text x="89.1" y="83.8">0</text>
<text x="183.4" y="79">100pF</text>
<text x="197.4" y="79">100n</text>
<text x="216.1" y="82.6">PA14/TCK</text>
<text x="221.3" y="80.1">GND</text>
<text x="237.7" y="78.9">2</text>
<text x="237.7" y="81.4">3</text>
<text x="237.7" y="84">4</text>
<text x="294.2" y="79.4" transform="rotate(-90 294.2 79.4)">VDD_3</text>
<text x="296.8" y="79.4" transform="rotate(-90 296.8 79.4)">VSS_3</text>
<text x="299.3" y="79.4" transform="rotate(-90 299.3 79.4)">PB9</text>
<text x="301.8" y="79.4" transform="rotate(-90 301.8 79.4)">PB8</text>
<text x="304.4" y="79.4" transform="rotate(-90 304.4 79.4)">BOOT0</text>
<text x="306.9" y="79.4" transform="rotate(-90 306.9 79.4)">PB7/SDA</text>
<text x="309.5" y="79.4" transform="rotate(-90 309.5 79.4)">PB6/SCL</text>
<text x="312" y="79.4" transform="rotate(-90 312 79.4)">PB5</text>
<text x="314.5" y="79.4" transform="rotate(-90 314.5 79.4)">PB4/TRST</text>
<text x="317.1" y="79.4" transform="rotate(-90 317.1 79.4)">PB3/TDO</text>
<text x="319.6" y="79.4" transform="rotate(-90 319.6 79.4)">PA15/TDI</text>
<text x="322.2" y="79.4" transform="rotate(-90 322.2 79.4)">PA14/TCK</text>
<text x="354.8" y="83.1">10n</text>
<text x="366.3" y="82.5">BUTTON</text>
<text x="25.3" y="86.7">RF_AMP</text>
<text x="47.7" y="85.5">1</text>
<text x="52.6" y="86.7">1</text>
<text x="64.2" y="86.7">5</text>
<text x="69.1" y="85.5">5</text>
<text x="83.4" y="86.7">RF_FILT_P</text>
<text x="103.7" y="85.3">10pF</text>
<text x="126.9" y="85">2</text>
<text x="131.9" y="86.2">IN+</text>
<text x="144" y="86.2">CAP+</text>
<text x="144.5" y="88.7">CAP-</text>
<text x="153.5" y="85">7</text>
<text x="153.5" y="87.5">6</text>
<text x="163.8" y="86.8">10pF</text>
<text x="241.2" y="89.1">JTAG</text>
<text x="361.1" y="88.2" transform="rotate(-90 361.1 88.2)">2</text>
<text x="47.7" y="93.1">2</text>
<text x="52.6" y="94.3">2</text>
<text x="55.7" y="94.8" transform="rotate(-90 55.7 94.8)">3</text>
<text x="58.3" y="94.8" transform="rotate(-90 58.3 94.8)">4</text>
<text x="60.8" y="94.8" transform="rotate(-90 60.8 94.8)">7</text>
<text x="63.3" y="94.8" transform="rotate(-90 63.3 94.8)">8</text>
<text x="64.2" y="94.3">6</text>
<text x="69.1" y="93.1">6</text>
<text x="83.4" y="94.3">RF_FILT_N</text>
<text x="116.8" y="91.8">49.9R</text>
<text x="126.9" y="92.6">3</text>
<text x="126.9" y="95.2">4</text>
<text x="131.9" y="93.8">IN-</text>
<text x="144" y="93.8">ENBL</text>
<text x="145.1" y="91.3">VCC</text>
<text x="153.5" y="92.6">1</text>
<text x="153.5" y="90.1">5</text>
<text x="181.2" y="96">0</text>
<text x="200" y="93.6">PA4_SPI1_NSS</text>
<text x="293" y="92" transform="rotate(-90 293 92)">48</text>
<text x="295.6" y="92" transform="rotate(-90 295.6 92)">47</text>
<text x="298.1" y="92" transform="rotate(-90 298.1 92)">46</text>
<text x="300.6" y="92" transform="rotate(-90 300.6 92)">45</text>
<text x="303.2" y="92" transform="rotate(-90 303.2 92)">44</text>
<text x="305.7" y="92" transform="rotate(-90 305.7 92)">43</text>
<text x="308.3" y="92" transform="rotate(-90 308.3 92)">42</text>
<text x="310.8" y="92" transform="rotate(-90 310.8 92)">41</text>
<text x="313.3" y="92" transform="rotate(-90 313.3 92)">40</text>
<text x="315.9" y="92" transform="rotate(-90 315.9 92)">39</text>
<text x="318.4" y="92" transform="rotate(-90 318.4 92)">38</text>
<text x="321" y="92" transform="rotate(-90 321 92)">37</text>
<text x="54.5" y="99.8" transform="rotate(-90 54.5 99.8)">3</text>
<text x="57.1" y="99.8" transform="rotate(-90 57.1 99.8)">4</text>
<text x="59.6" y="99.8" transform="rotate(-90 59.6 99.8)">7</text>
<text x="62.1" y="99.8" transform="rotate(-90 62.1 99.8)">8</text>
<text x="96.5" y="101.8">0</text>
<text x="126.9" y="97.7">9</text>
<text x="131.9" y="96.4">GND</text>
<text x="131.9" y="98.9">EP</text>
<text x="145.1" y="98.9">OUT</text>
<text x="153.5" y="97.7">8</text>
<text x="161.4" y="101.3">0</text>
<text x="185" y="98.9">D_OUT1</text>
<text x="282.1" y="101.2">1</text>
<text x="299.3" y="99.8" transform="rotate(-90 299.3 99.8)">PB9</text>
<text x="301.8" y="99.8" transform="rotate(-90 301.8 99.8)">PB8</text>
<text x="306.9" y="99.8" transform="rotate(-90 306.9 99.8)">PB7</text>
<text x="309.5" y="99.8" transform="rotate(-90 309.5 99.8)">PB6</text>
<text x="312" y="99.8" transform="rotate(-90 312 99.8)">PB5</text>
<text x="314.5" y="99.8" transform="rotate(-90 314.5 99.8)">PB4</text>
<text x="317.1" y="99.8" transform="rotate(-90 317.1 99.8)">PB3</text>
<text x="319.6" y="100.8" transform="rotate(-90 319.6 100.8)">PA15</text>
<text x="322.2" y="100.8" transform="rotate(-90 322.2 100.8)">PA14</text>
<text x="331.5" y="101.2">36</text>
<text x="103.7" y="103.1">10pF</text>
<text x="130.4" y="102.8">LT5538IDD</text>
<text x="180.1" y="107.3">100n</text>
<text x="260.1" y="102.5">VBAT_STM</text>
<text x="266.1" y="105">PC13</text>
<text x="266.1" y="107.5">PC14</text>
<text x="282.1" y="103.8">2</text>
<text x="282.1" y="106.3">3</text>
<text x="287.1" y="105">PC13</text>
<text x="287.1" y="107.5">PC14</text>
<text x="287.1" y="102.5">VBAT</text>
<text x="294.2" y="102.6" transform="rotate(-90 294.2 102.6)">VDD_3</text>
<text x="296.8" y="102.4" transform="rotate(-90 296.8 102.4)">VSS_3</text>
<text x="304.4" y="103.1" transform="rotate(-90 304.4 103.1)">BOOT0</text>
<text x="320.9" y="102.5">VDD_2</text>
<text x="321.1" y="105">VSS_2</text>
<text x="322.7" y="107.5">PA13</text>
<text x="331.5" y="106.3">34</text>
<text x="331.5" y="103.8">35</text>
<text x="343.6" y="102.5">VDD_2</text>
<text x="343.6" y="105">VSS_2</text>
<text x="343.6" y="107.5">PA13/TMS</text>
<text x="266.1" y="110.1">PC15</text>
<text x="282.1" y="108.9">4</text>
<text x="282.1" y="111.4">5</text>
<text x="282.1" y="114">6</text>
<text x="287.1" y="110.1">PC15</text>
<text x="287.1" y="112.6">PD0_OSC_IN</text>
<text x="322.7" y="110.1">PA12</text>
<text x="322.8" y="112.6">PA11</text>
<text x="331.5" y="114">31</text>
<text x="331.5" y="111.4">32</text>
<text x="331.5" y="108.9">33</text>
<text x="343.6" y="110.1">PA12/D+</text>
<text x="343.6" y="112.6">PA11/D-</text>
<text x="46.1" y="119.8">MH1</text>
<text x="68.4" y="119.8">1</text>
<text x="229" y="115">CRYSTAL_8.0</text>
<text x="265.6" y="117.7">NRST</text>
<text x="282.1" y="116.5">7</text>
<text x="282.1" y="119">8</text>
<text x="287.1" y="115.2">PD1_OSC_OUT</text>
<text x="287.1" y="117.7">NRST</text>
<text x="322.7" y="115.2">PA10</text>
<text x="323.8" y="117.7">PA9</text>
<text x="331.5" y="119">29</text>
<text x="331.5" y="116.5">30</text>
<text x="343.6" y="115.2">PA10/USART1_RX</text>
<text x="343.6" y="117.7">PA9/USART1_TX</text>
<text x="46.1" y="122.3">MH2</text>
<text x="46.1" y="124.9">MH3</text>
<text x="54.4" y="121">MH1</text>
<text x="54.4" y="123.5">MH2</text>
<text x="63.4" y="121">1</text>
<text x="63.4" y="123.5">2</text>
<text x="68.4" y="122.3">2</text>
<text x="68.4" y="124.9">3</text>
<text x="81.8" y="121">VBUS</text>
<text x="81.8" y="123.5">D-</text>
<text x="109.5" y="122.1">1</text>
<text x="109.5" y="124.6">2</text>
<text x="121.7" y="123.3">+3V3</text>
<text x="121.7" y="125.8">VRF</text>
<text x="230.3" y="122.6">3</text>
<text x="241.6" y="122.6">1</text>
<text x="265.5" y="122.8">VDDA</text>
<text x="265.7" y="120.2">VSSA</text>
<text x="267.6" y="125.3">PA0</text>
<text x="281" y="124.1">10</text>
<text x="282.1" y="121.6">9</text>
<text x="287.1" y="125.3">PA0</text>
<text x="287.1" y="122.8">VDDA</text>
<text x="287.1" y="120.2">VSSA</text>
<text x="322.5" y="125.3">PB14</text>
<text x="322.5" y="122.8">PB15</text>
<text x="323.8" y="120.2">PA8</text>
<text x="331.5" y="124.1">27</text>
<text x="331.5" y="121.6">28</text>
<text x="343.6" y="120.2">PA8</text>
<text x="343.6" y="122.8">PB15</text>
<text x="343.6" y="125.3">PB14</text>
<text x="46.1" y="127.4">MH4</text>
<text x="54.4" y="126.1">MH3</text>
<text x="54.4" y="128.6">MH4</text>
<text x="63.4" y="126.1">3</text>
<text x="63.4" y="128.6">4</text>
<text x="63.4" y="131.2">5</text>
<text x="68.4" y="127.4">4</text>
<text x="68.4" y="130">5</text>
<text x="81.8" y="126.1">D+</text>
<text x="109.5" y="127.2">3</text>
<text x="121.7" y="128.4">4V0</text>
<text x="151" y="127.1" transform="rotate(-90 151 127.1)">PA10/USART1_RX</text>
<text x="161.6" y="126.9" transform="rotate(-90 161.6 126.9)">PA9/USART1_TX</text>
<text x="230.3" y="128.7">2</text>
<text x="241.6" y="128.7">4</text>
<text x="267.6" y="127.9">PA1</text>
<text x="267.6" y="130.1">PA2</text>
<text x="281" y="129.2">12</text>
<text x="281.1" y="126.7">11</text>
<text x="287.1" y="127.9">PA1</text>
<text x="287.1" y="130.4">PA2</text>
<text x="322.5" y="130.4">PB12</text>
<text x="322.5" y="127.9">PB13</text>
<text x="331.5" y="129.2">25</text>
<text x="331.5" y="126.7">26</text>
<text x="343.6" y="127.9">PB13</text>
<text x="343.6" y="130.4">PB12</text>
<text x="52.9" y="135.1">USBMICROLAT</text>
<text x="101.7" y="132.3">CONN-SIL3</text>
<text x="145.3" y="135.7">10</text>
<text x="160.5" y="134.7">10</text>
<text x="182.2" y="135.1">LED-RED</text>
<text x="202" y="133.2" transform="rotate(-90 202 133.2)">+3V3</text>
<text x="294.2" y="136.1" transform="rotate(-90 294.2 136.1)">PA3</text>
<text x="296.8" y="136.1" transform="rotate(-90 296.8 136.1)">PA4</text>
<text x="299.3" y="136.1" transform="rotate(-90 299.3 136.1)">PA5</text>
<text x="301.8" y="136.1" transform="rotate(-90 301.8 136.1)">PA6</text>
<text x="304.4" y="136.1" transform="rotate(-90 304.4 136.1)">PA7</text>
<text x="306.9" y="136.1" transform="rotate(-90 306.9 136.1)">PB0</text>
<text x="309.5" y="136.1" transform="rotate(-90 309.5 136.1)">PB1</text>
<text x="312" y="136.1" transform="rotate(-90 312 136.1)">PB2</text>
<text x="314.5" y="136.1" transform="rotate(-90 314.5 136.1)">PB10</text>
<text x="317.1" y="136.1" transform="rotate(-90 317.1 136.1)">PB11</text>
<text x="319.6" y="136.1" transform="rotate(-90 319.6 136.1)">VSS_1</text>
<text x="322.2" y="136.1" transform="rotate(-90 322.2 136.1)">VDD_1</text>
<text x="215.4" y="138.5">22pF</text>
<text x="253.8" y="139.3">22pF</text>
<text x="271.8" y="143.9">1</text>
<text x="293" y="142.3" transform="rotate(-90 293 142.3)">13</text>
<text x="295.6" y="142.3" transform="rotate(-90 295.6 142.3)">14</text>
<text x="298.1" y="142.3" transform="rotate(-90 298.1 142.3)">15</text>
<text x="300.6" y="142.3" transform="rotate(-90 300.6 142.3)">16</text>
<text x="303.2" y="142.3" transform="rotate(-90 303.2 142.3)">17</text>
<text x="305.7" y="142.3" transform="rotate(-90 305.7 142.3)">18</text>
<text x="308.3" y="142.3" transform="rotate(-90 308.3 142.3)">19</text>
<text x="310.8" y="142.3" transform="rotate(-90 310.8 142.3)">20</text>
<text x="313.3" y="142.3" transform="rotate(-90 313.3 142.3)">21</text>
<text x="315.9" y="142.3" transform="rotate(-90 315.9 142.3)">22</text>
<text x="318.4" y="142.3" transform="rotate(-90 318.4 142.3)">23</text>
<text x="321" y="142.3" transform="rotate(-90 321 142.3)">24</text>
<text x="329.2" y="142.2">STM32F103CBT6</text>
<text x="361.8" y="140.3" transform="rotate(-90 361.8 140.3)">+3V3</text>
<text x="171.1" y="144">2</text>
<text x="182.4" y="144">1</text>
<text x="187.8" y="145.3">1.2K</text>
<text x="257.8" y="145.1">PA2</text>
<text x="27" y="155.8">VCC</text>
<text x="54.5" y="154.6">3</text>
<text x="59.5" y="155.8">VIN</text>
<text x="68.4" y="155.8">VOUT_1</text>
<text x="80.6" y="154.6">2</text>
<text x="114.4" y="155.8">4V0</text>
<text x="171.4" y="152.2">2</text>
<text x="182.7" y="152.2">1</text>
<text x="187.8" y="153.4">1.2K</text>
<text x="257.8" y="155.3">PA3</text>
<text x="271.8" y="154.1">1</text>
<text x="294.2" y="155.7" transform="rotate(-90 294.2 155.7)">PA3</text>
<text x="306.9" y="155.8" transform="rotate(-90 306.9 155.8)">PB0</text>
<text x="309.5" y="155.8" transform="rotate(-90 309.5 155.8)">PB1</text>
<text x="363.5" y="155.8">10K</text>
<text x="68.4" y="158.3">VOUT_2</text>
<text x="68.7" y="161.5" transform="rotate(-90 68.7 161.5)">ADJ</text>
<text x="80.6" y="157.1">4</text>
<text x="102.3" y="157" transform="rotate(-90 102.3 157)">1</text>
<text x="144.6" y="157.2" transform="rotate(-90 144.6 157.2)">29</text>
<text x="147.2" y="157.3" transform="rotate(-90 147.2 157.3)">28</text>
<text x="149.8" y="157.3" transform="rotate(-90 149.8 157.3)">27</text>
<text x="152.3" y="157.3" transform="rotate(-90 152.3 157.3)">26</text>
<text x="154.8" y="157.3" transform="rotate(-90 154.8 157.3)">25</text>
<text x="157.4" y="157.2" transform="rotate(-90 157.4 157.2)">24</text>
<text x="159.9" y="157.3" transform="rotate(-90 159.9 157.3)">23</text>
<text x="162.5" y="157.3" transform="rotate(-90 162.5 157.3)">22</text>
<text x="183.2" y="157.2">LED-GREEN</text>
<text x="314.5" y="157" transform="rotate(-90 314.5 157)">PB10</text>
<text x="317.1" y="156.8" transform="rotate(-90 317.1 156.8)">PB11</text>
<text x="319.6" y="158.4" transform="rotate(-90 319.6 158.4)">VSS_1</text>
<text x="322.2" y="158.6" transform="rotate(-90 322.2 158.6)">VDD_1</text>
<text x="49.8" y="167.2">10u</text>
<text x="67.5" y="166.6" transform="rotate(-90 67.5 166.6)">1</text>
<text x="93" y="164.7">18K</text>
<text x="148.4" y="165.5" transform="rotate(-90 148.4 165.5)">DTR</text>
<text x="151" y="165.6" transform="rotate(-90 151 165.6)">DSR</text>
<text x="153.5" y="165.3" transform="rotate(-90 153.5 165.3)">TXD</text>
<text x="156" y="165.5" transform="rotate(-90 156 165.5)">RXD</text>
<text x="158.6" y="165.4" transform="rotate(-90 158.6 165.4)">RTS</text>
<text x="161.1" y="165.4" transform="rotate(-90 161.1 165.4)">CTS</text>
<text x="257.4" y="164.7">PB1</text>
<text x="271.8" y="163.5">1</text>
<text x="287.9" y="165.2" transform="rotate(-90 287.9 165.2)">+3V3</text>
<text x="296.8" y="167.1" transform="rotate(-90 296.8 167.1)">PA4_SPI1_NSS</text>
<text x="299.3" y="167.1" transform="rotate(-90 299.3 167.1)">PA5_SPI1_SCK</text>
<text x="312" y="163.8" transform="rotate(-90 312 163.8)">PB2/BOOT1</text>
<text x="346.4" y="162.9">PA0</text>
<text x="360.5" y="163.8" transform="rotate(-90 360.5 163.8)">1</text>
<text x="102.3" y="170.9" transform="rotate(-90 102.3 170.9)">2</text>
<text x="163.7" y="168.3" transform="rotate(-90 163.7 168.3)">GPIO.4</text>
<text x="196.4" y="170.1">1</text>
<text x="196.4" y="172.6">2</text>
<text x="209.6" y="171.3">VCC</text>
<text x="222.9" y="170.1">1</text>
<text x="222.9" y="172.6">2</text>
<text x="301.8" y="168.3" transform="rotate(-90 301.8 168.3)">PA6_SPI1_MISO</text>
<text x="304.4" y="168.3" transform="rotate(-90 304.4 168.3)">PA7_SPI1_MOSI</text>
<text x="317.7" y="173.2" transform="rotate(-90 317.7 173.2)">+3V3</text>
<text x="341.6" y="172.7">BUTTON</text>
<text x="93" y="179.7">10K</text>
<text x="133.8" y="179.7">1</text>
<text x="145.9" y="176.8" transform="rotate(-90 145.9 176.8)">THERMAL_PAD</text>
<text x="175.6" y="179.7">21</text>
<text x="196.4" y="175.2">3</text>
<text x="226.4" y="177.8">CONN-SIL2</text>
<text x="360.6" y="177.6" transform="rotate(-90 360.6 177.6)">2</text>
<text x="133.8" y="182.3">2</text>
<text x="133.8" y="184.8">3</text>
<text x="138.7" y="180.9">DCD</text>
<text x="138.7" y="183.4">RI/CLK</text>
<text x="164.5" y="180.9">GPIO.5</text>
<text x="164.5" y="183.4">GPIO.6</text>
<text x="175.6" y="182.3">20</text>
<text x="175.6" y="184.8">19</text>
<text x="251.2" y="185.2">100n</text>
<text x="265.7" y="184.2">100n</text>
<text x="278.6" y="184.2">100n</text>
<text x="291.1" y="184.2">100n</text>
<text x="299.8" y="180.8">VDD_1</text>
<text x="299.8" y="184.5">VDD_2</text>
<text x="325.4" y="184.5">VSS_1</text>
<text x="326.2" y="182">VSSA</text>
<text x="74.8" y="190.6" transform="rotate(-90 74.8 190.6)">+3V3</text>
<text x="116.6" y="188.6">D+</text>
<text x="116.7" y="191.1">D-</text>
<text x="133.8" y="187.3">4</text>
<text x="133.8" y="189.9">5</text>
<text x="138.7" y="186">GND</text>
<text x="138.7" y="188.6">D+</text>
<text x="138.7" y="191.1">D-</text>
<text x="155.2" y="191.1">GPIO.2_/_RS485</text>
<text x="157.3" y="188.6">GPIO.1_/_RXT</text>
<text x="157.5" y="186">GPIO.0_/_TXT</text>
<text x="175.6" y="187.3">18</text>
<text x="175.6" y="189.9">17</text>
<text x="299.8" y="187">VDD_3</text>
<text x="300.6" y="189.6">VDDA</text>
<text x="325.4" y="187">VSS_2</text>
<text x="325.4" y="189.6">VSS_3</text>
<text x="133.8" y="192.4">6</text>
<text x="133.8" y="195">7</text>
<text x="138.7" y="193.6">VDD</text>
<text x="138.7" y="196.1">VREGIN</text>
<text x="152.2" y="193.6">GPIO.3_/_WAKEUP</text>
<text x="166" y="196.1">CHR0</text>
<text x="175.6" y="192.4">16</text>
<text x="175.6" y="195">15</text>
<text x="21.7" y="203.8">PB6/SCL</text>
<text x="39.5" y="202.6">1</text>
<text x="118.1" y="202.8">VBUS</text>
<text x="63.3" y="207.8">5.1K</text>
<text x="76.7" y="208.6">5.1K</text>
<text x="102.1" y="206.8">100n</text>
<text x="148.4" y="209.3" transform="rotate(-90 148.4 209.3)">VBUS</text>
<text x="151" y="209.3" transform="rotate(-90 151 209.3)">RSTB</text>
<text x="153.5" y="209.3" transform="rotate(-90 153.5 209.3)">NC</text>
<text x="156" y="209.3" transform="rotate(-90 156 209.3)">SUSPENDB</text>
<text x="158.6" y="209.3" transform="rotate(-90 158.6 209.3)">SUSPEND</text>
<text x="161.1" y="209.3" transform="rotate(-90 161.1 209.3)">CHREN</text>
<text x="163.7" y="209.3" transform="rotate(-90 163.7 209.3)">CHR1</text>
<text x="21.4" y="213.7">PB7/SDA</text>
<text x="39.5" y="212.5">1</text>
<text x="77.9" y="215.5">6</text>
<text x="96.8" y="215.5">1</text>
<text x="121.2" y="214.7">22,1K</text>
<text x="147.2" y="214.3" transform="rotate(-90 147.2 214.3)">8</text>
<text x="149.8" y="214.3" transform="rotate(-90 149.8 214.3)">9</text>
<text x="152.3" y="215.5" transform="rotate(-90 152.3 215.5)">10</text>
<text x="154.8" y="215.3" transform="rotate(-90 154.8 215.3)">11</text>
<text x="157.3" y="215.5" transform="rotate(-90 157.3 215.5)">12</text>
<text x="159.9" y="215.4" transform="rotate(-90 159.9 215.4)">13</text>
<text x="162.5" y="215.5" transform="rotate(-90 162.5 215.5)">14</text>
<text x="53.4" y="219.3">PB7/SDA</text>
<text x="53.7" y="216.8">PB6/SCL</text>
<text x="77.9" y="218.1">5</text>
<text x="77.9" y="220.6">7</text>
<text x="82.9" y="216.8">SCL</text>
<text x="82.9" y="219.3">SDA</text>
<text x="82.9" y="221.8">WP</text>
<text x="90.4" y="219.3">A1</text>
<text x="90.4" y="216.8">A0</text>
<text x="90.4" y="221.8">A2</text>
<text x="96.8" y="218.1">2</text>
<text x="96.8" y="220.6">3</text>
<text x="26.5" y="223.4">PB0</text>
<text x="39.5" y="222.2">1</text>
<text x="81.4" y="225.8">AT24C128</text>
<text x="157.5" y="222.2">CP2102N-A01-GQFN28</text>
<text x="81.4" y="228.3">VCC=+3V3</text>
<text x="122.2" y="232">47,5K</text>
<text x="351.8" y="253.3">28.04.2025</text>
<text x="364.5" y="253.3">7:45:26</text>
</g>
</svg>
